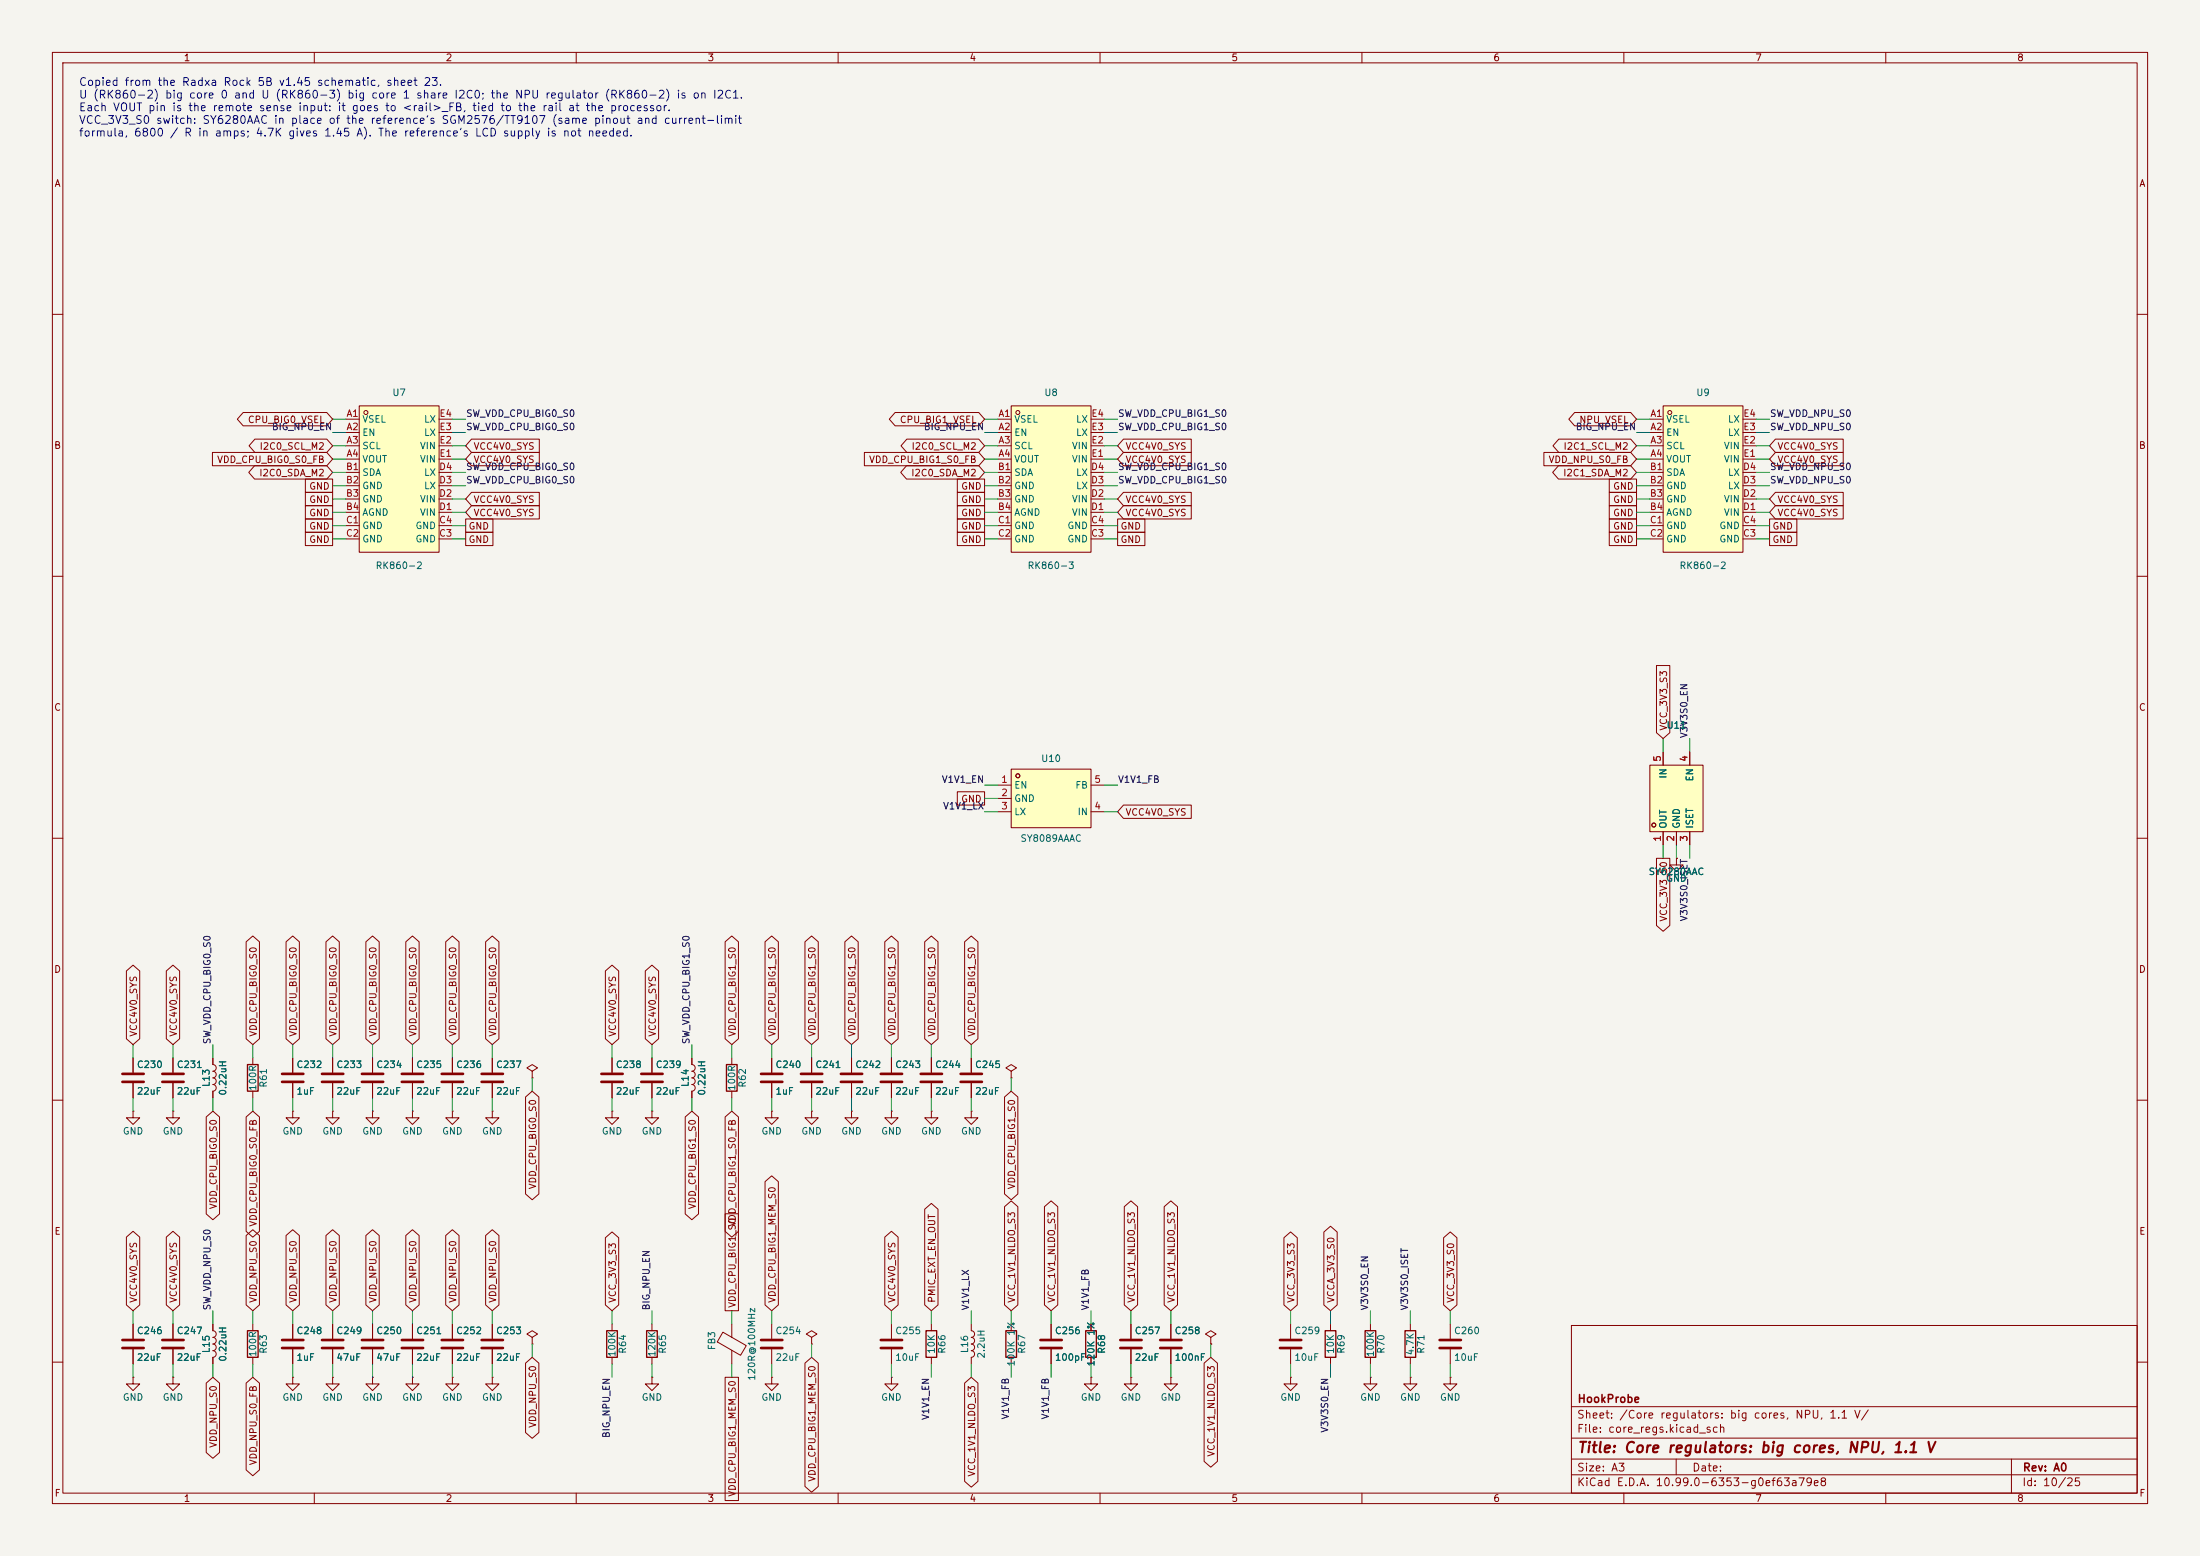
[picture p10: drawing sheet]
<svg xmlns="http://www.w3.org/2000/svg" width="420mm" height="297mm" viewBox="0 0 420 297" stroke-linecap="round" stroke-linejoin="round" font-family="sans-serif">
<path d="M0 0h420v297h-420z" fill="#f5f4ef" stroke="#f5f4ef" stroke-width=".19"/>
<g fill="none" stroke="#840000" stroke-width=".19">
<path d="M10 10h400v277h-400zM12 12h396v273h-396zM60 10v2M110 10v2M160 10v2M210 10v2M260 10v2M310 10v2M360 10v2M10 60h2M408 60h2M10 110h2"/>
<path d="M408 110h2M10 160h2M408 160h2M10 210h2M408 210h2M200.7 252.7v2.8M200.7 257.6v2.7M300 253h108v32h-108zM10 260h2M300 278.5h108M300 274.5h108M300 268.5h108"/>
<path d="M320 278.5v3M384 278.5v6.5M408 260h2M60 285v2M110 285v2M160 285v2M210 285v2M260 285v2M300 281.5h108M310 285v2M360 285v2"/>
</g>
<path d="M198.6 255.8h4.1M198.6 257.3h4.1" fill="none" stroke="#840000" stroke-width=".51"/>
<path d="M193 146.8h15.3v11.2h-15.3z" fill="#ffffc2"/>
<g fill="none" stroke="#840000" stroke-width=".19">
<path d="M190.5 149.9h2.5M190.5 152.4h2.5M190.5 154.9h2.5M193 146.8h15.3v11.2h-15.3zM208.3 149.9h2.5M208.3 154.9h2.5"/>
<circle cx="194.3" cy="148.1" r=".38"/>
</g>
<path d="M193 77.5h15.3v27.9h-15.3z" fill="#ffffc2"/>
<g fill="none" stroke="#840000" stroke-width=".19">
<path d="M193 77.5h15.3v27.9h-15.3zM190.5 80h2.5M190.5 82.6h2.5M190.5 85.1h2.5M190.5 87.6h2.5M190.5 90.2h2.5M190.5 92.7h2.5M190.5 95.3h2.5M190.5 97.8h2.5M208.3 80h2.5M208.3 82.6h2.5M208.3 85.1h2.5"/>
<path d="M208.3 87.6h2.5M208.3 90.2h2.5M208.3 92.7h2.5M208.3 95.3h2.5M208.3 97.8h2.5M190.5 100.3h2.5M190.5 102.9h2.5M208.3 100.3h2.5M208.3 102.9h2.5"/>
<circle cx="194.3" cy="78.7" r=".38"/>
</g>
<path d="M68.6 77.5h15.2v27.9h-15.2z" fill="#ffffc2"/>
<g fill="none" stroke="#840000" stroke-width=".19">
<path d="M68.6 77.5h15.2v27.9h-15.2zM66 80h2.6M66 82.6h2.6M66 85.1h2.6M66 87.6h2.6M66 90.2h2.6M66 92.7h2.6M66 95.3h2.6M66 97.8h2.6M83.8 80h2.6M83.8 82.6h2.6M83.8 85.1h2.6"/>
<path d="M83.8 87.6h2.6M83.8 90.2h2.6M83.8 92.7h2.6M83.8 95.3h2.6M83.8 97.8h2.6M66 100.3h2.6M66 102.9h2.6M83.8 100.3h2.6M83.8 102.9h2.6M320 163.8v1.3h1.3l-1.3 1.3-1.2-1.3h1.2M320 163.8h.1M25.4 212.1v1.3h1.3l-1.3 1.2-1.3-1.2h1.3"/>
<path d="M25.4 212.1h.1M25.4 201.9v2.8M25.4 206.8v2.8M33 212.1v1.3h1.3l-1.3 1.2-1.3-1.2h1.3M33 212.1h.1M33 201.9v2.8M33 206.8v2.8M40.6 201.9v1.3a.64 .64 0 0 1 .7 .6 .64 .64 0 0 1-.7 .7 .64 .64 0 0 1 .7 .6 .64 .64 0 0 1-.7 .6 .64 .64 0 0 1 .7 .7 .64 .64 0 0 1-.7 .6 .64 .64 0 0 1 .7 .6 .64 .64 0 0 1-.7 .7v1.3M48.3 201.9v1.3M48.3 208.3v1.3M55.9 212.1v1.3h1.2l-1.2 1.2-1.3-1.2h1.3M55.9 212.1h.1"/>
<path d="M55.9 201.9v2.8M55.9 206.8v2.8M63.5 212.1v1.3h1.3l-1.3 1.2-1.3-1.2h1.3M63.5 212.1h.1M63.5 201.9v2.8M63.5 206.8v2.8M71.1 212.1v1.3h1.3l-1.3 1.2-1.3-1.2h1.3M71.1 212.1h.1M71.1 201.9v2.8M71.1 206.8v2.8M78.7 212.1v1.3h1.3l-1.3 1.2-1.2-1.2h1.2M78.7 212.1h.1"/>
<path d="M78.7 201.9v2.8M78.7 206.8v2.8M86.4 212.1v1.3h1.2l-1.2 1.2-1.3-1.2h1.3M86.4 212.1h.1M86.4 201.9v2.8M86.4 206.8v2.8M94 212.1v1.3h1.2l-1.2 1.2-1.3-1.2h1.3M94 212.1h.1M94 201.9v2.8M94 206.8v2.8M101.6 204.5l1-.7-1-.6-1 .6 1 .7v1.2M101.6 205.7h.1"/>
<path d="M116.8 212.1v1.3h1.3l-1.3 1.2-1.2-1.2h1.2M116.8 212.1h.1M116.8 201.9v2.8M116.8 206.8v2.8M124.5 212.1v1.3h1.2l-1.2 1.2-1.3-1.2h1.3M124.5 212.1h.1M124.5 201.9v2.8M124.5 206.8v2.8M132.1 201.9v1.3a.64 .64 0 0 1 .6 .6 .64 .64 0 0 1-.6 .7 .64 .64 0 0 1 .6 .6 .64 .64 0 0 1-.6 .6 .64 .64 0 0 1 .6 .7 .64 .64 0 0 1-.6 .6 .64 .64 0 0 1 .6 .6 .64 .64 0 0 1-.6 .7v1.3M139.7 201.9v1.3M139.7 208.3v1.3M147.3 212.1v1.3h1.3l-1.3 1.2-1.3-1.2h1.3"/>
<path d="M147.3 212.1h.1M147.3 201.9v2.8M147.3 206.8v2.8M154.9 212.1v1.3h1.3l-1.3 1.2-1.2-1.2h1.2M154.9 212.1h.1M154.9 201.9v2.8M154.9 206.8v2.8M162.6 212.1v1.3h1.2l-1.2 1.2-1.3-1.2h1.3M162.6 212.1h.1M162.6 201.9v2.8M162.6 206.8v2.8M170.2 212.1v1.3h1.2l-1.2 1.2-1.3-1.2h1.3"/>
<path d="M170.2 212.1h.1M170.2 201.9v2.8M170.2 206.8v2.8M177.8 212.1v1.3h1.3l-1.3 1.2-1.3-1.2h1.3M177.8 212.1h.1M177.8 201.9v2.8M177.8 206.8v2.8M185.4 212.1v1.3h1.3l-1.3 1.2-1.3-1.2h1.3M185.4 212.1h.1M185.4 201.9v2.8M185.4 206.8v2.8M193 204.5l1.1-.7-1.1-.6-1 .6 1 .7v1.2"/>
<path d="M193 205.7h.1M25.4 252.7v2.8M25.4 257.6v2.7M33 252.7v2.8M33 257.6v2.7M40.6 252.7v1.3a.64 .64 0 0 1 .7 .6 .64 .64 0 0 1-.7 .7 .64 .64 0 0 1 .7 .6 .64 .64 0 0 1-.7 .6 .64 .64 0 0 1 .7 .7 .64 .64 0 0 1-.7 .6 .64 .64 0 0 1 .7 .6 .64 .64 0 0 1-.7 .7v1.2M48.3 252.7v1.3M48.3 259.1v1.2M55.9 252.7v2.8M55.9 257.6v2.7M63.5 252.7v2.8M63.5 257.6v2.7"/>
<path d="M71.1 252.7v2.8M71.1 257.6v2.7M78.7 252.7v2.8M78.7 257.6v2.7M86.4 252.7v2.8M86.4 257.6v2.7M94 252.7v2.8M94 257.6v2.7M101.6 255.3l1-.7-1-.6-1 .6 1 .7v1.2M101.6 256.5h.1M116.8 252.7v1.3M116.8 259.1v1.2"/>
<path d="M124.5 252.7v1.3M124.5 259.1v1.2M138 254.3l4.5 2.5-1.1 1.9-4.5-2.6zM139.7 252.7v2.6M139.7 257.8v2.5M147.3 252.7v2.8M147.3 257.6v2.7M154.9 255.3l1.1-.7-1.1-.6-1 .6 1 .7v1.2M154.9 256.5h.1M170.2 252.7v2.8M170.2 257.6v2.7M177.8 252.7v1.3"/>
<path d="M177.8 259.1v1.2M208.3 252.7v1.3M208.3 259.1v1.2M215.9 252.7v2.8M215.9 257.6v2.7M223.5 252.7v2.8M223.5 257.6v2.7M231.1 255.3l1.1-.7-1.1-.6-1 .6 1 .7v1.2M231.1 256.5h.1M246.4 252.7v2.8M246.4 257.6v2.7M254 252.7v1.3"/>
<path d="M254 259.1v1.2M261.6 252.7v1.3M261.6 259.1v1.2M269.2 252.7v1.3M269.2 259.1v1.2M276.9 252.7v2.8M276.9 257.6v2.7M25.4 262.9v1.3h1.3l-1.3 1.2-1.3-1.2h1.3M25.4 262.9h.1M33 262.9v1.3h1.3l-1.3 1.2-1.3-1.2h1.3M33 262.9h.1M55.9 262.9v1.3h1.2l-1.2 1.2-1.3-1.2h1.3"/>
<path d="M55.9 262.9h.1M63.5 262.9v1.3h1.3l-1.3 1.2-1.3-1.2h1.3M63.5 262.9h.1M71.1 262.9v1.3h1.3l-1.3 1.2-1.3-1.2h1.3M71.1 262.9h.1M78.7 262.9v1.3h1.3l-1.3 1.2-1.2-1.2h1.2M78.7 262.9h.1M86.4 262.9v1.3h1.2l-1.2 1.2-1.3-1.2h1.3M86.4 262.9h.1M94 262.9v1.3h1.2l-1.2 1.2-1.3-1.2h1.3M94 262.9h.1M124.5 262.9v1.3h1.2l-1.2 1.2-1.3-1.2h1.3"/>
<path d="M124.5 262.9h.1M147.3 262.9v1.3h1.3l-1.3 1.2-1.3-1.2h1.3M147.3 262.9h.1M170.2 262.9v1.3h1.2l-1.2 1.2-1.3-1.2h1.3M170.2 262.9h.1M208.3 262.9v1.3h1.2l-1.2 1.2-1.3-1.2h1.3M208.3 262.9h.1M215.9 262.9v1.3h1.3l-1.3 1.2-1.3-1.2h1.3M215.9 262.9h.1M223.5 262.9v1.3h1.3l-1.3 1.2-1.3-1.2h1.3M223.5 262.9h.1M246.4 262.9v1.3h1.2l-1.2 1.2-1.3-1.2h1.3"/>
<path d="M246.4 262.9h.1M261.6 262.9v1.3h1.3l-1.3 1.2-1.3-1.2h1.3M261.6 262.9h.1M269.2 262.9v1.3h1.3l-1.3 1.2-1.2-1.2h1.2M269.2 262.9h.1M276.9 262.9v1.3h1.2l-1.2 1.2-1.3-1.2h1.3M276.9 262.9h.1"/>
<circle cx="69.9" cy="78.7" r=".38"/>
</g>
<path d="M47.2 203.2h2.1v5.1h-2.1zM138.7 203.2h2v5.1h-2zM47.2 254h2.1v5.1h-2.1zM115.8 254h2.1v5.1h-2.1zM123.4 254h2.1v5.1h-2.1zM176.8 254h2v5.1h-2zM207.3 254h2v5.1h-2zM253 254h2v5.1h-2zM260.6 254h2v5.1h-2zM268.2 254h2.1v5.1h-2.1z" fill="none" stroke="#840000" stroke-width=".25"/>
<g fill="none" stroke="#840000" stroke-width=".51">
<path d="M23.4 205h4M23.4 206.5h4M31 205h4.1M31 206.5h4.1M53.8 205h4.1M53.8 206.5h4.1M61.5 205h4M61.5 206.5h4M69.1 205h4.1M69.1 206.5h4.1M76.7 205h4.1M76.7 206.5h4.1"/>
<path d="M84.3 205h4.1M84.3 206.5h4.1M91.9 205h4.1M91.9 206.5h4.1M114.8 205h4.1M114.8 206.5h4.1M122.4 205h4.1M122.4 206.5h4.1M145.3 205h4.1M145.3 206.5h4.1M152.9 205h4.1M152.9 206.5h4.1"/>
<path d="M160.5 205h4.1M160.5 206.5h4.1M168.1 205h4.1M168.1 206.5h4.1M175.8 205h4M175.8 206.5h4M183.4 205h4.1M183.4 206.5h4.1M23.4 255.8h4M23.4 257.3h4M31 255.8h4.1M31 257.3h4.1"/>
<path d="M53.8 255.8h4.1M53.8 257.3h4.1M61.5 255.8h4M61.5 257.3h4M69.1 255.8h4.1M69.1 257.3h4.1M76.7 255.8h4.1M76.7 257.3h4.1M84.3 255.8h4.1M84.3 257.3h4.1M91.9 255.8h4.1M91.9 257.3h4.1"/>
<path d="M145.3 255.8h4.1M145.3 257.3h4.1M168.1 255.8h4.1M168.1 257.3h4.1M213.9 255.8h4M213.9 257.3h4M221.5 255.8h4.1M221.5 257.3h4.1M244.3 255.8h4.1M244.3 257.3h4.1M274.8 255.8h4.1M274.8 257.3h4.1"/>
</g>
<path d="M315 146.1h10.1v12.7h-10.1z" fill="#ffffc2"/>
<g fill="none" stroke="#840000" stroke-width=".19">
<path d="M315 146.1h10.1v12.7h-10.1zM317.5 143.5v2.6M317.5 158.8v2.5M320 158.8v2.5M322.6 143.5v2.6M322.6 158.8v2.5"/>
<circle cx="315.7" cy="157.5" r=".38"/>
</g>
<path d="M317.5 77.5h15.2v27.9h-15.2z" fill="#ffffc2"/>
<g fill="none" stroke="#840000" stroke-width=".19">
<path d="M46.4 78.7h16l1.1 1.3-1.1 1.3h-16l-1.1-1.3zM170.9 78.7h15.9l1.2 1.3-1.2 1.3h-15.9l-1.1-1.3zM300.6 78.7h10.7l1.1 1.3-1.1 1.3h-10.7l-1.1-1.3zM317.5 77.5h15.2v27.9h-15.2zM40.6 86.4h21.8l1.1 1.2-1.1 1.3h-21.8zM48.6 88.9h13.8l1.1 1.3-1.1 1.2h-13.8l-1.1-1.2zM48.7 83.8h13.7l1.1 1.3-1.1 1.3h-13.7l-1.2-1.3zM58.3 91.4h5.2v2.6h-5.2zM58.3 99.1h5.2v2.5h-5.2zM58.3 94h5.2v2.5h-5.2zM58.3 96.5h5.2v2.6h-5.2zM88.9 99.1h5.2v2.5h-5.2z"/>
<path d="M90 83.8h13v2.6h-13l-1.1-1.3zM90 86.4h13v2.5h-13l-1.1-1.3zM90 94h13v2.5h-13l-1.1-1.2zM90 96.5h13v2.6h-13l-1.1-1.3zM165 86.4h21.8l1.2 1.2-1.2 1.3h-21.8zM173.1 88.9h13.7l1.2 1.3-1.2 1.2h-13.7l-1.2-1.2zM173.1 83.8h13.7l1.2 1.3-1.2 1.3h-13.7l-1.1-1.3zM182.8 96.5h5.2v2.6h-5.2zM182.8 99.1h5.2v2.5h-5.2zM182.8 91.4h5.2v2.6h-5.2zM182.8 94h5.2v2.5h-5.2zM213.4 99.1h5.2v2.5h-5.2z"/>
<path d="M214.5 83.8h12.9v2.6h-12.9l-1.1-1.3zM214.5 86.4h12.9v2.5h-12.9l-1.1-1.3zM214.5 94h12.9v2.5h-12.9l-1.1-1.2zM214.5 96.5h12.9v2.6h-12.9l-1.1-1.3zM294.7 86.4h16.6l1.1 1.2-1.1 1.3h-16.6zM297.5 88.9h13.8l1.1 1.3-1.1 1.2h-13.8l-1.1-1.2zM297.6 83.8h13.7l1.1 1.3-1.1 1.3h-13.7l-1.1-1.3zM307.2 99.1h5.2v2.5h-5.2zM307.2 96.5h5.2v2.6h-5.2zM307.2 94h5.2v2.5h-5.2zM307.2 91.4h5.2v2.6h-5.2zM315 80h2.5"/>
<path d="M315 82.6h2.5M315 85.1h2.5M315 87.6h2.5M315 90.2h2.5M315 92.7h2.5M315 95.3h2.5M315 97.8h2.5M332.7 80h2.6M332.7 82.6h2.6M332.7 85.1h2.6M332.7 87.6h2.6M332.7 90.2h2.6"/>
<path d="M332.7 92.7h2.6M332.7 95.3h2.6M332.7 97.8h2.6M337.8 99.1h5.2v2.5h-5.2zM338.9 96.5h13v2.6h-13l-1.1-1.3zM338.9 94h13v2.5h-13l-1.1-1.2zM338.9 86.4h13v2.5h-13l-1.1-1.3zM338.9 83.8h13v2.6h-13l-1.1-1.3zM58.3 101.6h5.2v2.5h-5.2zM88.9 101.6h5.2v2.5h-5.2zM182.8 101.6h5.2v2.5h-5.2zM213.4 101.6h5.2v2.5h-5.2z"/>
<path d="M307.2 101.6h5.2v2.5h-5.2zM315 100.3h2.5M315 102.9h2.5M332.7 100.3h2.6M332.7 102.9h2.6M337.8 101.6h5.2v2.5h-5.2zM316.2 127h2.6v12.9l-1.3 1.1-1.3-1.1zM182.8 151.1h5.2v2.6h-5.2zM214.5 153.7h12.9v2.5h-12.9l-1.1-1.3zM317.5 143.5v2.6M317.5 158.8v2.5M320 158.8v2.5"/>
<path d="M322.6 143.5v2.6M322.6 158.8v2.5M47 179.8l1.3-1.1 1.2 1.1v18.5l-1.2 1.1-1.3-1.1zM54.6 179.8l1.3-1.1 1.3 1.1v18.5l-1.3 1.1-1.3-1.1zM62.2 179.8l1.3-1.1 1.3 1.1v18.5l-1.3 1.1-1.3-1.1zM69.8 179.8l1.3-1.1 1.3 1.1v18.5l-1.3 1.1-1.3-1.1zM77.5 179.8l1.2-1.1 1.3 1.1v18.5l-1.3 1.1-1.2-1.1zM85.1 179.8l1.3-1.1 1.2 1.1v18.5l-1.2 1.1-1.3-1.1zM92.7 179.8l1.3-1.1 1.3 1.1v18.5l-1.3 1.1-1.3-1.1zM138.4 179.8l1.3-1.1 1.3 1.1v18.5l-1.3 1.1-1.3-1.1zM146 179.8l1.3-1.1 1.3 1.1v18.5l-1.3 1.1-1.3-1.1zM153.7 179.8l1.2-1.1 1.3 1.1v18.5l-1.3 1.1-1.2-1.1z"/>
<path d="M161.3 179.8l1.3-1.1 1.2 1.1v18.5l-1.2 1.1-1.3-1.1zM168.9 179.8l1.3-1.1 1.3 1.1v18.5l-1.3 1.1-1.3-1.1zM176.5 179.8l1.3-1.1 1.3 1.1v18.5l-1.3 1.1-1.3-1.1zM184.1 179.8l1.3-1.1 1.3 1.1v18.5l-1.3 1.1-1.3-1.1zM316.2 163.8h2.6v12.9l-1.3 1.1-1.3-1.1zM320 163.8h.1M24.1 185.3l1.3-1.1 1.3 1.1v13l-1.3 1.1-1.3-1.1zM31.7 185.3l1.3-1.1 1.3 1.1v13l-1.3 1.1-1.3-1.1zM115.6 185.3l1.2-1.1 1.3 1.1v13l-1.3 1.1-1.2-1.1zM123.2 185.3l1.3-1.1 1.2 1.1v13l-1.2 1.1-1.3-1.1zM25.4 201.9v2.8M25.4 206.8v2.8"/>
<path d="M33 201.9v2.8M33 206.8v2.8M39.4 213.2l1.2-1.1 1.3 1.1v18.5l-1.3 1.1-1.2-1.1zM40.6 201.9v1.3M40.6 208.3v1.3M47 213.2l1.3-1.1 1.2 1.1v21.8l-1.2 1.1-1.3-1.1zM55.9 201.9v2.8M55.9 206.8v2.8M63.5 201.9v2.8M63.5 206.8v2.8M71.1 201.9v2.8M71.1 206.8v2.8"/>
<path d="M78.7 201.9v2.8M78.7 206.8v2.8M86.4 201.9v2.8M86.4 206.8v2.8M94 201.9v2.8M94 206.8v2.8M100.3 209.4l1.3-1.1 1.3 1.1v18.5l-1.3 1.1-1.3-1.1zM116.8 201.9v2.8M116.8 206.8v2.8M124.5 201.9v2.8M124.5 206.8v2.8M130.8 213.2l1.3-1.1 1.3 1.1v18.5l-1.3 1.1-1.3-1.1z"/>
<path d="M132.1 201.9v1.3M132.1 208.3v1.3M138.4 213.2l1.3-1.1 1.3 1.1v21.8l-1.3 1.1-1.3-1.1zM147.3 201.9v2.8M147.3 206.8v2.8M154.9 201.9v2.8M154.9 206.8v2.8M162.6 201.9v2.8M162.6 206.8v2.8M170.2 201.9v2.8M170.2 206.8v2.8M177.8 201.9v2.8"/>
<path d="M177.8 206.8v2.8M185.4 201.9v2.8M185.4 206.8v2.8M191.8 209.4l1.2-1.1 1.3 1.1v18.5l-1.3 1.1-1.2-1.1zM24.1 236.1l1.3-1.1 1.3 1.1v13l-1.3 1.1-1.3-1.1zM31.7 236.1l1.3-1.1 1.3 1.1v13l-1.3 1.1-1.3-1.1zM47 235.8l1.3-1.1 1.2 1.1v13.3l-1.2 1.1-1.3-1.1zM54.6 235.8l1.3-1.1 1.3 1.1v13.3l-1.3 1.1-1.3-1.1zM62.2 235.8l1.3-1.1 1.3 1.1v13.3l-1.3 1.1-1.3-1.1zM69.8 235.8l1.3-1.1 1.3 1.1v13.3l-1.3 1.1-1.3-1.1zM77.5 235.8l1.2-1.1 1.3 1.1v13.3l-1.3 1.1-1.2-1.1zM85.1 235.8l1.3-1.1 1.2 1.1v13.3l-1.2 1.1-1.3-1.1z"/>
<path d="M92.7 235.8l1.3-1.1 1.3 1.1v13.3l-1.3 1.1-1.3-1.1zM115.6 236.3l1.2-1.2 1.3 1.2v12.8l-1.3 1.1-1.2-1.1zM138.4 231.7h2.6v18.5h-2.6zM146 225.6l1.3-1.2 1.3 1.2v23.5l-1.3 1.1-1.3-1.1zM168.9 236.1l1.3-1.1 1.3 1.1v13l-1.3 1.1-1.3-1.1zM176.5 230.8l1.3-1.1 1.3 1.1v18.3l-1.3 1.1-1.3-1.1zM191.8 230.3l1.2-1.1 1.3 1.1v18.8l-1.3 1.1-1.2-1.1zM199.4 230.3l1.3-1.1 1.2 1.1v18.8l-1.2 1.1-1.3-1.1zM214.6 230.3l1.3-1.1 1.3 1.1v18.8l-1.3 1.1-1.3-1.1zM222.2 230.3l1.3-1.1 1.3 1.1v18.8l-1.3 1.1-1.3-1.1zM245.1 236.3l1.3-1.2 1.3 1.2v12.8l-1.3 1.1-1.3-1.1zM252.7 235.2l1.3-1.1 1.3 1.1v13.9l-1.3 1.1-1.3-1.1z"/>
<path d="M275.6 236.3l1.3-1.2 1.2 1.2v12.8l-1.2 1.1-1.3-1.1zM25.4 252.7v2.8M25.4 257.6v2.7M33 252.7v2.8M33 257.6v2.7M40.6 252.7v1.3M40.6 259.1v1.2M55.9 252.7v2.8M55.9 257.6v2.7M63.5 252.7v2.8M63.5 257.6v2.7M71.1 252.7v2.8"/>
<path d="M71.1 257.6v2.7M78.7 252.7v2.8M78.7 257.6v2.7M86.4 252.7v2.8M86.4 257.6v2.7M94 252.7v2.8M94 257.6v2.7M185.4 252.7v1.3a.64 .64 0 0 1 .7 .6 .64 .64 0 0 1-.7 .7 .64 .64 0 0 1 .7 .6 .64 .64 0 0 1-.7 .6 .64 .64 0 0 1 .7 .7 .64 .64 0 0 1-.7 .6 .64 .64 0 0 1 .7 .6 .64 .64 0 0 1-.7 .7v1.2M193 252.7v1.3M193 259.1v1.2M200.7 252.7v2.8M200.7 257.6v2.7"/>
<path d="M208.3 252.7v1.3M208.3 259.1v1.2M215.9 252.7v2.8M215.9 257.6v2.7M223.5 252.7v2.8M223.5 257.6v2.7M231.1 256.5h.1M39.4 264l1.2-1.1 1.3 1.1v13.2l-1.3 1.2-1.2-1.2zM47 264l1.3-1.1 1.2 1.1v16.6l-1.2 1.1-1.3-1.1zM100.3 260.2l1.3-1.1 1.3 1.1v13.2l-1.3 1.2-1.3-1.2zM138.4 262.9h2.6v23.5h-2.6zM153.7 260.2l1.2-1.1 1.3 1.1v23.5l-1.3 1.1-1.2-1.1z"/>
<path d="M184.1 264l1.3-1.1 1.3 1.1v18.8l-1.3 1.1-1.3-1.1zM229.9 260.2l1.2-1.1 1.3 1.1v18.7l-1.3 1.2-1.2-1.2z"/>
<circle cx="318.8" cy="78.7" r=".38"/>
</g>
<path d="M192 254h2.1v5.1h-2.1z" fill="none" stroke="#840000" stroke-width=".25"/>
<g fill="none" stroke="#009600" stroke-width=".19">
<path d="M63.5 92.7h2.5M63.5 95.3h2.5M63.5 85.1h2.5M63.5 90.2h2.5M63.5 87.6h2.5M63.5 97.8h2.5M63.5 82.6h2.5M63.5 80h2.5M86.4 92.7h2.5M86.4 95.3h2.5M86.4 85.1h2.5M86.4 90.2h2.5"/>
<path d="M86.4 87.6h2.5M86.4 97.8h2.5M86.4 82.6h2.5M86.4 80h2.5M188 92.7h2.5M188 95.3h2.5M188 85.1h2.5M188 90.2h2.5M188 87.6h2.5M188 97.8h2.5M188 82.6h2.5M188 80h2.5"/>
<path d="M210.8 92.7h2.6M210.8 95.3h2.6M210.8 85.1h2.6M210.8 90.2h2.6M210.8 87.6h2.6M210.8 97.8h2.6M210.8 82.6h2.6M210.8 80h2.6M312.4 92.7h2.6M312.4 95.3h2.6M312.4 85.1h2.6M312.4 90.2h2.6"/>
<path d="M312.4 87.6h2.6M312.4 97.8h2.6M312.4 82.6h2.6M312.4 80h2.6M335.3 92.7h2.5M335.3 95.3h2.5M335.3 85.1h2.5M335.3 90.2h2.5M335.3 87.6h2.5M335.3 97.8h2.5M335.3 82.6h2.5M335.3 80h2.5"/>
<path d="M63.5 100.3h2.5M63.5 102.9h2.5M86.4 100.3h2.5M86.4 102.9h2.5M188 100.3h2.5M188 102.9h2.5M210.8 100.3h2.6M210.8 102.9h2.6M312.4 100.3h2.6M312.4 102.9h2.6M335.3 100.3h2.5M335.3 102.9h2.5"/>
<path d="M188 154.9h2.5M188 149.9h2.5M188 152.4h2.5M210.8 154.9h2.6M210.8 149.9h2.6M317.5 141v2.5M322.6 141v2.5M317.5 161.3v2.5M320 161.3v2.5M322.6 161.3v2.5M25.4 199.4v2.5M33 199.4v2.5"/>
<path d="M40.6 199.4v2.5M48.3 199.4v2.5M55.9 199.4v2.5M63.5 199.4v2.5M71.1 199.4v2.5M78.7 199.4v2.5M86.4 199.4v2.5M94 199.4v2.5M116.8 199.4v2.5M124.5 199.4v2.5M132.1 199.4v2.5M139.7 199.4v2.5"/>
<path d="M147.3 199.4v2.5M154.9 199.4v2.5M162.6 199.4v2.5M170.2 199.4v2.5M177.8 199.4v2.5M185.4 199.4v2.5M25.4 209.6v2.5M33 209.6v2.5M40.6 209.6v2.5M48.3 209.6v2.5M55.9 209.6v2.5M63.5 209.6v2.5"/>
<path d="M71.1 209.6v2.5M78.7 209.6v2.5M86.4 209.6v2.5M94 209.6v2.5M101.6 205.7v2.6M116.8 209.6v2.5M124.5 209.6v2.5M132.1 209.6v2.5M139.7 209.6v2.5M147.3 209.6v2.5M154.9 209.6v2.5M162.6 209.6v2.5"/>
<path d="M170.2 209.6v2.5M177.8 209.6v2.5M185.4 209.6v2.5M193 205.7v2.6M25.4 250.2v2.5M33 250.2v2.5M40.6 250.2v2.5M48.3 250.2v2.5M55.9 250.2v2.5M63.5 250.2v2.5M71.1 250.2v2.5M78.7 250.2v2.5"/>
<path d="M86.4 250.2v2.5M94 250.2v2.5M101.6 256.5v2.6M116.8 250.2v2.5M124.5 250.2v2.5M139.7 250.2v2.5M147.3 250.2v2.5M154.9 256.5v2.6M170.2 250.2v2.5M177.8 250.2v2.5M185.4 250.2v2.5M193 250.2v2.5"/>
<path d="M200.7 250.2v2.5M208.3 250.2v2.5M215.9 250.2v2.5M223.5 250.2v2.5M231.1 256.5v2.6M246.4 250.2v2.5M254 250.2v2.5M261.6 250.2v2.5M269.2 250.2v2.5M276.9 250.2v2.5M25.4 260.3v2.6M33 260.3v2.6"/>
<path d="M40.6 260.3v2.6M48.3 260.3v2.6M55.9 260.3v2.6M63.5 260.3v2.6M71.1 260.3v2.6M78.7 260.3v2.6M86.4 260.3v2.6M94 260.3v2.6M116.8 260.3v2.6M124.5 260.3v2.6M139.7 260.3v2.6M147.3 260.3v2.6"/>
<path d="M170.2 260.3v2.6M177.8 260.3v2.6M185.4 260.3v2.6M193 260.3v2.6M200.7 260.3v2.6M208.3 260.3v2.6M215.9 260.3v2.6M223.5 260.3v2.6M246.4 260.3v2.6M254 260.3v2.6M261.6 260.3v2.6M269.2 260.3v2.6"/>
<path d="M276.9 260.3v2.6"/>
</g>
<text font-size="2" fill="#840000" x="301" y="277.8">Title: Core regulators: big cores, NPU, 1.1 V</text>
<g font-size="1.5" fill="#0000c2">
<text x="15" y="16.8">Copied from the Radxa Rock 5B v1.45 schematic, sheet 23.</text>
<text x="15" y="19.2">U (RK860-2) big core 0 and U (RK860-3) big core 1 share I2C0; the NPU regulator (RK860-2) is on I2C1.</text>
<text x="15" y="21.6">Each VOUT pin is the remote sense input: it goes to &lt;rail&gt;_FB, tied to the rail at the processor.</text>
<text x="15" y="24">VCC_3V3_S0 switch: SY6280AAC in place of the reference's SGM2576/TT9107 (same pinout and current-limit</text>
<text x="15" y="26.4">formula, 6800 / R in amps; 4.7K gives 1.45 A). The reference's LCD supply is not needed.</text>
</g>
<g font-size="1.5" fill="#840000">
<text x="301" y="268.1">HookProbe</text>
<text x="300.9" y="273.8">File: core_regs.kicad_sch</text>
<text x="300.9" y="271.1">Sheet: /Core regulators: big cores, NPU, 1.1 V/</text>
<text x="300.9" y="281.2">Size: A3</text>
<text x="322.9" y="281.2">Date:</text>
<text x="386" y="281.2">Rev: A0</text>
<text x="300.9" y="284">KiCad E.D.A. 10.99.0-6353-g0ef63a79e8</text>
<text x="385.9" y="284">Id: 10/25</text>
</g>
<g font-size="1.3" fill="#840000">
<text x="35" y="12">1</text>
<text x="85" y="12">2</text>
<text x="135" y="12">3</text>
<text x="185" y="12">4</text>
<text x="235" y="12">5</text>
<text x="285" y="12">6</text>
<text x="335" y="12">7</text>
<text x="385" y="12">8</text>
<text x="10.3" y="36">A</text>
<text x="408.3" y="36">A</text>
<text x="47.2" y="81.1">CPU_BIG0_VSEL</text>
<text x="171.7" y="81.1">CPU_BIG1_VSEL</text>
<text x="301.4" y="81.1">NPU_VSEL</text>
<text x="10.2" y="86">B</text>
<text x="41.3" y="88.7">VDD_CPU_BIG0_S0_FB</text>
<text x="49.4" y="86.1">I2C0_SCL_M2</text>
<text x="90.3" y="86.1">VCC4V0_SYS</text>
<text x="90.3" y="88.7">VCC4V0_SYS</text>
<text x="165.8" y="88.7">VDD_CPU_BIG1_S0_FB</text>
<text x="173.9" y="86.1">I2C0_SCL_M2</text>
<text x="214.8" y="86.1">VCC4V0_SYS</text>
<text x="214.8" y="88.7">VCC4V0_SYS</text>
<text x="295.5" y="88.7">VDD_NPU_S0_FB</text>
<text x="298.4" y="86.1">I2C1_SCL_M2</text>
<text x="339.2" y="88.7">VCC4V0_SYS</text>
<text x="339.2" y="86.1">VCC4V0_SYS</text>
<text x="408.2" y="86">B</text>
<text x="49.4" y="91.2">I2C0_SDA_M2</text>
<text x="58.9" y="93.8">GND</text>
<text x="173.8" y="91.2">I2C0_SDA_M2</text>
<text x="183.4" y="93.8">GND</text>
<text x="298.3" y="91.2">I2C1_SDA_M2</text>
<text x="307.8" y="93.8">GND</text>
<text x="58.9" y="101.4">GND</text>
<text x="58.9" y="96.3">GND</text>
<text x="58.9" y="98.8">GND</text>
<text x="89.3" y="101.4">GND</text>
<text x="90.3" y="96.3">VCC4V0_SYS</text>
<text x="90.3" y="98.8">VCC4V0_SYS</text>
<text x="183.4" y="98.8">GND</text>
<text x="183.4" y="101.4">GND</text>
<text x="183.4" y="96.3">GND</text>
<text x="213.8" y="101.4">GND</text>
<text x="214.8" y="96.3">VCC4V0_SYS</text>
<text x="214.8" y="98.8">VCC4V0_SYS</text>
<text x="307.8" y="101.4">GND</text>
<text x="307.8" y="98.8">GND</text>
<text x="307.8" y="96.3">GND</text>
<text x="338.3" y="101.4">GND</text>
<text x="339.2" y="98.8">VCC4V0_SYS</text>
<text x="339.2" y="96.3">VCC4V0_SYS</text>
<text x="58.9" y="103.9">GND</text>
<text x="89.3" y="103.9">GND</text>
<text x="183.4" y="103.9">GND</text>
<text x="213.8" y="103.9">GND</text>
<text x="307.8" y="103.9">GND</text>
<text x="338.3" y="103.9">GND</text>
<text x="10.2" y="136">C</text>
<text x="408.2" y="136">C</text>
<text x="318.6" y="139.6" transform="rotate(-90 318.6 139.6)">VCC_3V3_S3</text>
<text x="183.4" y="153.5">GND</text>
<text x="214.8" y="156">VCC4V0_SYS</text>
<text x="318.6" y="176" transform="rotate(-90 318.6 176)">VCC_3V3_S0</text>
<text x="10.2" y="186">D</text>
<text x="408.2" y="186">D</text>
<text x="26.5" y="198" transform="rotate(-90 26.5 198)">VCC4V0_SYS</text>
<text x="34.1" y="198" transform="rotate(-90 34.1 198)">VCC4V0_SYS</text>
<text x="49.3" y="198" transform="rotate(-90 49.3 198)">VDD_CPU_BIG0_S0</text>
<text x="56.9" y="198" transform="rotate(-90 56.9 198)">VDD_CPU_BIG0_S0</text>
<text x="64.6" y="198" transform="rotate(-90 64.6 198)">VDD_CPU_BIG0_S0</text>
<text x="72.2" y="198" transform="rotate(-90 72.2 198)">VDD_CPU_BIG0_S0</text>
<text x="79.8" y="198" transform="rotate(-90 79.8 198)">VDD_CPU_BIG0_S0</text>
<text x="87.4" y="198" transform="rotate(-90 87.4 198)">VDD_CPU_BIG0_S0</text>
<text x="95" y="198" transform="rotate(-90 95 198)">VDD_CPU_BIG0_S0</text>
<text x="117.9" y="198" transform="rotate(-90 117.9 198)">VCC4V0_SYS</text>
<text x="125.5" y="198" transform="rotate(-90 125.5 198)">VCC4V0_SYS</text>
<text x="140.8" y="198" transform="rotate(-90 140.8 198)">VDD_CPU_BIG1_S0</text>
<text x="148.4" y="198" transform="rotate(-90 148.4 198)">VDD_CPU_BIG1_S0</text>
<text x="156" y="198" transform="rotate(-90 156 198)">VDD_CPU_BIG1_S0</text>
<text x="163.6" y="198" transform="rotate(-90 163.6 198)">VDD_CPU_BIG1_S0</text>
<text x="171.2" y="198" transform="rotate(-90 171.2 198)">VDD_CPU_BIG1_S0</text>
<text x="178.9" y="198" transform="rotate(-90 178.9 198)">VDD_CPU_BIG1_S0</text>
<text x="186.5" y="198" transform="rotate(-90 186.5 198)">VDD_CPU_BIG1_S0</text>
<text x="102.7" y="227.1" transform="rotate(-90 102.7 227.1)">VDD_CPU_BIG0_S0</text>
<text x="194.1" y="227.1" transform="rotate(-90 194.1 227.1)">VDD_CPU_BIG1_S0</text>
<text x="41.7" y="230.9" transform="rotate(-90 41.7 230.9)">VDD_CPU_BIG0_S0</text>
<text x="133.1" y="230.9" transform="rotate(-90 133.1 230.9)">VDD_CPU_BIG1_S0</text>
<text x="10.3" y="236">E</text>
<text x="49.3" y="234.2" transform="rotate(-90 49.3 234.2)">VDD_CPU_BIG0_S0_FB</text>
<text x="140.8" y="234.2" transform="rotate(-90 140.8 234.2)">VDD_CPU_BIG1_S0_FB</text>
<text x="408.3" y="236">E</text>
<text x="26.5" y="248.8" transform="rotate(-90 26.5 248.8)">VCC4V0_SYS</text>
<text x="34.1" y="248.8" transform="rotate(-90 34.1 248.8)">VCC4V0_SYS</text>
<text x="49.3" y="248.8" transform="rotate(-90 49.3 248.8)">VDD_NPU_S0</text>
<text x="56.9" y="248.8" transform="rotate(-90 56.9 248.8)">VDD_NPU_S0</text>
<text x="64.6" y="248.8" transform="rotate(-90 64.6 248.8)">VDD_NPU_S0</text>
<text x="72.2" y="248.8" transform="rotate(-90 72.2 248.8)">VDD_NPU_S0</text>
<text x="79.8" y="248.8" transform="rotate(-90 79.8 248.8)">VDD_NPU_S0</text>
<text x="87.4" y="248.8" transform="rotate(-90 87.4 248.8)">VDD_NPU_S0</text>
<text x="95" y="248.8" transform="rotate(-90 95 248.8)">VDD_NPU_S0</text>
<text x="117.9" y="248.8" transform="rotate(-90 117.9 248.8)">VCC_3V3_S3</text>
<text x="140.8" y="249.7" transform="rotate(-90 140.8 249.7)">VDD_CPU_BIG1_S0</text>
<text x="148.4" y="248.8" transform="rotate(-90 148.4 248.8)">VDD_CPU_BIG1_MEM_S0</text>
<text x="171.2" y="248.8" transform="rotate(-90 171.2 248.8)">VCC4V0_SYS</text>
<text x="178.9" y="248.8" transform="rotate(-90 178.9 248.8)">PMIC_EXT_EN_OUT</text>
<text x="194.1" y="248.8" transform="rotate(-90 194.1 248.8)">VCC_1V1_NLDO_S3</text>
<text x="201.7" y="248.8" transform="rotate(-90 201.7 248.8)">VCC_1V1_NLDO_S3</text>
<text x="217" y="248.8" transform="rotate(-90 217 248.8)">VCC_1V1_NLDO_S3</text>
<text x="224.6" y="248.8" transform="rotate(-90 224.6 248.8)">VCC_1V1_NLDO_S3</text>
<text x="247.4" y="248.8" transform="rotate(-90 247.4 248.8)">VCC_3V3_S3</text>
<text x="255.1" y="248.8" transform="rotate(-90 255.1 248.8)">VCCA_3V3_S0</text>
<text x="277.9" y="248.8" transform="rotate(-90 277.9 248.8)">VCC_3V3_S0</text>
<text x="102.7" y="272.6" transform="rotate(-90 102.7 272.6)">VDD_NPU_S0</text>
<text x="41.7" y="276.5" transform="rotate(-90 41.7 276.5)">VDD_NPU_S0</text>
<text x="49.3" y="279.8" transform="rotate(-90 49.3 279.8)">VDD_NPU_S0_FB</text>
<text x="186.5" y="282" transform="rotate(-90 186.5 282)">VCC_1V1_NLDO_S3</text>
<text x="232.2" y="278.2" transform="rotate(-90 232.2 278.2)">VCC_1V1_NLDO_S3</text>
<text x="10.3" y="286">F</text>
<text x="35" y="287">1</text>
<text x="85" y="287">2</text>
<text x="135" y="287">3</text>
<text x="140.8" y="285.8" transform="rotate(-90 140.8 285.8)">VDD_CPU_BIG1_MEM_S0</text>
<text x="156" y="282.9" transform="rotate(-90 156 282.9)">VDD_CPU_BIG1_MEM_S0</text>
<text x="185" y="287">4</text>
<text x="235" y="287">5</text>
<text x="285" y="287">6</text>
<text x="335" y="287">7</text>
<text x="385" y="287">8</text>
<text x="408.3" y="286">F</text>
</g>
<g font-size="1.3" fill="#006464">
<text x="74.8" y="75.9">U7</text>
<text x="199.3" y="75.9">U8</text>
<text x="323.7" y="75.9">U9</text>
<text x="69.1" y="81">VSEL</text>
<text x="69.1" y="83.5">EN</text>
<text x="80.8" y="83.5">LX</text>
<text x="80.8" y="81">LX</text>
<text x="193.5" y="81">VSEL</text>
<text x="193.5" y="83.5">EN</text>
<text x="205.3" y="83.5">LX</text>
<text x="205.3" y="81">LX</text>
<text x="318" y="81">VSEL</text>
<text x="318" y="83.5">EN</text>
<text x="329.8" y="83.5">LX</text>
<text x="329.8" y="81">LX</text>
<text x="69.1" y="86.1">SCL</text>
<text x="69.1" y="88.6">VOUT</text>
<text x="80.1" y="88.6">VIN</text>
<text x="80.1" y="86.1">VIN</text>
<text x="193.5" y="86.1">SCL</text>
<text x="193.5" y="88.6">VOUT</text>
<text x="204.5" y="88.6">VIN</text>
<text x="204.5" y="86.1">VIN</text>
<text x="318" y="86.1">SCL</text>
<text x="318" y="88.6">VOUT</text>
<text x="329" y="88.6">VIN</text>
<text x="329" y="86.1">VIN</text>
<text x="69.1" y="91.1">SDA</text>
<text x="69.1" y="93.7">GND</text>
<text x="80.8" y="93.7">LX</text>
<text x="80.8" y="91.1">LX</text>
<text x="193.5" y="91.1">SDA</text>
<text x="193.5" y="93.7">GND</text>
<text x="205.3" y="93.7">LX</text>
<text x="205.3" y="91.1">LX</text>
<text x="318" y="91.1">SDA</text>
<text x="318" y="93.7">GND</text>
<text x="329.8" y="93.7">LX</text>
<text x="329.8" y="91.1">LX</text>
<text x="69.1" y="96.2">GND</text>
<text x="69.1" y="98.8">AGND</text>
<text x="69.1" y="101.3">GND</text>
<text x="79.2" y="101.3">GND</text>
<text x="80.1" y="98.8">VIN</text>
<text x="80.1" y="96.2">VIN</text>
<text x="193.5" y="96.2">GND</text>
<text x="193.5" y="98.8">AGND</text>
<text x="193.5" y="101.3">GND</text>
<text x="203.7" y="101.3">GND</text>
<text x="204.5" y="98.8">VIN</text>
<text x="204.5" y="96.2">VIN</text>
<text x="318" y="96.2">GND</text>
<text x="318" y="98.8">AGND</text>
<text x="318" y="101.3">GND</text>
<text x="328.1" y="101.3">GND</text>
<text x="329" y="98.8">VIN</text>
<text x="329" y="96.2">VIN</text>
<text x="69.1" y="103.8">GND</text>
<text x="79.2" y="103.8">GND</text>
<text x="193.5" y="103.8">GND</text>
<text x="203.7" y="103.8">GND</text>
<text x="318" y="103.8">GND</text>
<text x="328.1" y="103.8">GND</text>
<text x="71.6" y="108.9">RK860-2</text>
<text x="196.1" y="108.9">RK860-3</text>
<text x="320.5" y="108.9">RK860-2</text>
<text x="318" y="139.4">U11</text>
<text x="198.7" y="145.7">U10</text>
<text x="318.5" y="148.7" transform="rotate(-90 318.5 148.7)">IN</text>
<text x="323.5" y="149.3" transform="rotate(-90 323.5 149.3)">EN</text>
<text x="193.5" y="150.8">EN</text>
<text x="193.5" y="153.4">GND</text>
<text x="193.5" y="155.9">LX</text>
<text x="205.2" y="150.8">FB</text>
<text x="205.6" y="155.9">IN</text>
<text x="194.7" y="161">SY8089AAAC</text>
<text x="318.5" y="158.3" transform="rotate(-90 318.5 158.3)">OUT</text>
<text x="321" y="158.3" transform="rotate(-90 321 158.3)">GND</text>
<text x="323.5" y="158.3" transform="rotate(-90 323.5 158.3)">ISET</text>
<text x="314.6" y="167.3">SY6280AAC</text>
<text x="318" y="168.6">GND</text>
<text x="26" y="204.2">C230</text>
<text x="26" y="209.2">22uF</text>
<text x="33.6" y="204.2">C231</text>
<text x="33.6" y="209.2">22uF</text>
<text x="40.3" y="207.6" transform="rotate(-90 40.3 207.6)">L13</text>
<text x="43.5" y="209.2" transform="rotate(-90 43.5 209.2)">0.22uH</text>
<text x="49.2" y="208.3" transform="rotate(-90 49.2 208.3)">100R</text>
<text x="51.3" y="207.7" transform="rotate(-90 51.3 207.7)">R61</text>
<text x="56.5" y="204.2">C232</text>
<text x="56.5" y="209.2">1uF</text>
<text x="64.1" y="204.2">C233</text>
<text x="64.1" y="209.2">22uF</text>
<text x="71.7" y="204.2">C234</text>
<text x="71.7" y="209.2">22uF</text>
<text x="79.4" y="204.2">C235</text>
<text x="79.4" y="209.2">22uF</text>
<text x="87" y="204.2">C236</text>
<text x="87" y="209.2">22uF</text>
<text x="94.6" y="204.2">C237</text>
<text x="94.6" y="209.2">22uF</text>
<text x="117.5" y="204.2">C238</text>
<text x="117.5" y="209.2">22uF</text>
<text x="125.1" y="204.2">C239</text>
<text x="125.1" y="209.2">22uF</text>
<text x="131.8" y="207.6" transform="rotate(-90 131.8 207.6)">L14</text>
<text x="134.9" y="209.2" transform="rotate(-90 134.9 209.2)">0.22uH</text>
<text x="140.7" y="208.3" transform="rotate(-90 140.7 208.3)">100R</text>
<text x="142.7" y="207.7" transform="rotate(-90 142.7 207.7)">R62</text>
<text x="147.9" y="204.2">C240</text>
<text x="147.9" y="209.2">1uF</text>
<text x="155.6" y="204.2">C241</text>
<text x="155.6" y="209.2">22uF</text>
<text x="163.2" y="204.2">C242</text>
<text x="163.2" y="209.2">22uF</text>
<text x="170.8" y="204.2">C243</text>
<text x="170.8" y="209.2">22uF</text>
<text x="178.4" y="204.2">C244</text>
<text x="178.4" y="209.2">22uF</text>
<text x="186" y="204.2">C245</text>
<text x="186" y="209.2">22uF</text>
<text x="23.3" y="216.9">GND</text>
<text x="31" y="216.9">GND</text>
<text x="53.8" y="216.9">GND</text>
<text x="61.4" y="216.9">GND</text>
<text x="69.1" y="216.9">GND</text>
<text x="76.7" y="216.9">GND</text>
<text x="84.3" y="216.9">GND</text>
<text x="91.9" y="216.9">GND</text>
<text x="114.8" y="216.9">GND</text>
<text x="122.4" y="216.9">GND</text>
<text x="145.3" y="216.9">GND</text>
<text x="152.9" y="216.9">GND</text>
<text x="160.5" y="216.9">GND</text>
<text x="168.1" y="216.9">GND</text>
<text x="175.7" y="216.9">GND</text>
<text x="183.4" y="216.9">GND</text>
<text x="26" y="255">C246</text>
<text x="33.6" y="255">C247</text>
<text x="56.5" y="255">C248</text>
<text x="64.1" y="255">C249</text>
<text x="71.7" y="255">C250</text>
<text x="79.4" y="255">C251</text>
<text x="87" y="255">C252</text>
<text x="94.6" y="255">C253</text>
<text x="136.9" y="257.8" transform="rotate(-90 136.9 257.8)">FB3</text>
<text x="147.9" y="255">C254</text>
<text x="170.8" y="255">C255</text>
<text x="201.3" y="255">C256</text>
<text x="216.5" y="255">C257</text>
<text x="224.1" y="255">C258</text>
<text x="247" y="255">C259</text>
<text x="277.5" y="255">C260</text>
<text x="26" y="260">22uF</text>
<text x="33.6" y="260">22uF</text>
<text x="40.3" y="258.4" transform="rotate(-90 40.3 258.4)">L15</text>
<text x="43.5" y="260" transform="rotate(-90 43.5 260)">0.22uH</text>
<text x="49.2" y="259.1" transform="rotate(-90 49.2 259.1)">100R</text>
<text x="51.3" y="258.5" transform="rotate(-90 51.3 258.5)">R63</text>
<text x="56.5" y="260">1uF</text>
<text x="64.1" y="260">47uF</text>
<text x="71.7" y="260">47uF</text>
<text x="79.4" y="260">22uF</text>
<text x="87" y="260">22uF</text>
<text x="94.6" y="260">22uF</text>
<text x="117.8" y="259.1" transform="rotate(-90 117.8 259.1)">100K</text>
<text x="119.8" y="258.5" transform="rotate(-90 119.8 258.5)">R64</text>
<text x="125.4" y="259.1" transform="rotate(-90 125.4 259.1)">120K</text>
<text x="127.5" y="258.5" transform="rotate(-90 127.5 258.5)">R65</text>
<text x="144.5" y="263.7" transform="rotate(-90 144.5 263.7)">120R@100MHz</text>
<text x="147.9" y="260">22uF</text>
<text x="170.8" y="260">10uF</text>
<text x="178.8" y="258.5" transform="rotate(-90 178.8 258.5)">10K</text>
<text x="180.8" y="258.5" transform="rotate(-90 180.8 258.5)">R66</text>
<text x="185.1" y="258.4" transform="rotate(-90 185.1 258.4)">L16</text>
<text x="188.3" y="259.4" transform="rotate(-90 188.3 259.4)">2.2uH</text>
<text x="194" y="260.9" transform="rotate(-90 194 260.9)">100K 1%</text>
<text x="196" y="258.5" transform="rotate(-90 196 258.5)">R67</text>
<text x="201.3" y="260">100pF</text>
<text x="209.2" y="260.9" transform="rotate(-90 209.2 260.9)">120K 1%</text>
<text x="211.3" y="258.5" transform="rotate(-90 211.3 258.5)">R68</text>
<text x="216.5" y="260">22uF</text>
<text x="224.1" y="260">100nF</text>
<text x="247" y="260">10uF</text>
<text x="255" y="258.5" transform="rotate(-90 255 258.5)">10K</text>
<text x="257" y="258.5" transform="rotate(-90 257 258.5)">R69</text>
<text x="262.6" y="259.1" transform="rotate(-90 262.6 259.1)">100K</text>
<text x="264.6" y="258.5" transform="rotate(-90 264.6 258.5)">R70</text>
<text x="270.2" y="258.8" transform="rotate(-90 270.2 258.8)">4.7K</text>
<text x="272.2" y="258.5" transform="rotate(-90 272.2 258.5)">R71</text>
<text x="277.5" y="260">10uF</text>
<text x="23.3" y="267.7">GND</text>
<text x="31" y="267.7">GND</text>
<text x="53.8" y="267.7">GND</text>
<text x="61.4" y="267.7">GND</text>
<text x="69.1" y="267.7">GND</text>
<text x="76.7" y="267.7">GND</text>
<text x="84.3" y="267.7">GND</text>
<text x="91.9" y="267.7">GND</text>
<text x="122.4" y="267.7">GND</text>
<text x="145.3" y="267.7">GND</text>
<text x="168.1" y="267.7">GND</text>
<text x="206.2" y="267.7">GND</text>
<text x="213.8" y="267.7">GND</text>
<text x="221.5" y="267.7">GND</text>
<text x="244.3" y="267.7">GND</text>
<text x="259.6" y="267.7">GND</text>
<text x="267.2" y="267.7">GND</text>
<text x="274.8" y="267.7">GND</text>
</g>
<g font-size="1.3" fill="#0f0f0f">
<text x="51.8" y="82.4">BIG_NPU_EN</text>
<text x="88.9" y="79.9">SW_VDD_CPU_BIG0_S0</text>
<text x="88.9" y="82.4">SW_VDD_CPU_BIG0_S0</text>
<text x="176.2" y="82.4">BIG_NPU_EN</text>
<text x="213.3" y="82.4">SW_VDD_CPU_BIG1_S0</text>
<text x="213.3" y="79.9">SW_VDD_CPU_BIG1_S0</text>
<text x="300.7" y="82.4">BIG_NPU_EN</text>
<text x="337.8" y="82.4">SW_VDD_NPU_S0</text>
<text x="337.8" y="79.9">SW_VDD_NPU_S0</text>
<text x="88.9" y="90">SW_VDD_CPU_BIG0_S0</text>
<text x="88.9" y="92.6">SW_VDD_CPU_BIG0_S0</text>
<text x="213.3" y="90">SW_VDD_CPU_BIG1_S0</text>
<text x="213.3" y="92.6">SW_VDD_CPU_BIG1_S0</text>
<text x="337.8" y="90">SW_VDD_NPU_S0</text>
<text x="337.8" y="92.6">SW_VDD_NPU_S0</text>
<text x="322.5" y="141" transform="rotate(-90 322.5 141)">V3V3S0_EN</text>
<text x="179.7" y="149.7">V1V1_EN</text>
<text x="213.3" y="149.7">V1V1_FB</text>
<text x="179.9" y="154.8">V1V1_LX</text>
<text x="322.5" y="176" transform="rotate(-90 322.5 176)">V3V3S0_ISET</text>
<text x="40.5" y="199.4" transform="rotate(-90 40.5 199.4)">SW_VDD_CPU_BIG0_S0</text>
<text x="132" y="199.4" transform="rotate(-90 132 199.4)">SW_VDD_CPU_BIG1_S0</text>
<text x="40.5" y="250.2" transform="rotate(-90 40.5 250.2)">SW_VDD_NPU_S0</text>
<text x="124.3" y="250.2" transform="rotate(-90 124.3 250.2)">BIG_NPU_EN</text>
<text x="185.3" y="250.2" transform="rotate(-90 185.3 250.2)">V1V1_LX</text>
<text x="208.2" y="250.2" transform="rotate(-90 208.2 250.2)">V1V1_FB</text>
<text x="261.5" y="250.2" transform="rotate(-90 261.5 250.2)">V3V3S0_EN</text>
<text x="269.1" y="250.2" transform="rotate(-90 269.1 250.2)">V3V3S0_ISET</text>
<text x="116.7" y="274.6" transform="rotate(-90 116.7 274.6)">BIG_NPU_EN</text>
<text x="177.7" y="271.2" transform="rotate(-90 177.7 271.2)">V1V1_EN</text>
<text x="192.9" y="271" transform="rotate(-90 192.9 271)">V1V1_FB</text>
<text x="200.5" y="271" transform="rotate(-90 200.5 271)">V1V1_FB</text>
<text x="253.9" y="273.6" transform="rotate(-90 253.9 273.6)">V3V3S0_EN</text>
</g>
<g font-size="1.3" fill="#a90000">
<text x="66" y="79.9">A1</text>
<text x="66" y="82.4">A2</text>
<text x="83.8" y="82.4">E3</text>
<text x="83.8" y="79.9">E4</text>
<text x="190.5" y="79.9">A1</text>
<text x="190.5" y="82.4">A2</text>
<text x="208.2" y="82.4">E3</text>
<text x="208.2" y="79.9">E4</text>
<text x="315" y="79.9">A1</text>
<text x="315" y="82.4">A2</text>
<text x="332.7" y="82.4">E3</text>
<text x="332.7" y="79.9">E4</text>
<text x="66" y="85">A3</text>
<text x="66" y="87.5">A4</text>
<text x="83.8" y="87.5">E1</text>
<text x="83.8" y="85">E2</text>
<text x="190.5" y="85">A3</text>
<text x="190.5" y="87.5">A4</text>
<text x="208.2" y="87.5">E1</text>
<text x="208.2" y="85">E2</text>
<text x="315" y="85">A3</text>
<text x="315" y="87.5">A4</text>
<text x="332.7" y="87.5">E1</text>
<text x="332.7" y="85">E2</text>
<text x="65.9" y="90">B1</text>
<text x="65.9" y="92.6">B2</text>
<text x="65.9" y="95.1">B3</text>
<text x="83.7" y="95.1">D2</text>
<text x="83.7" y="92.6">D3</text>
<text x="83.7" y="90">D4</text>
<text x="190.4" y="90">B1</text>
<text x="190.4" y="92.6">B2</text>
<text x="190.4" y="95.1">B3</text>
<text x="208.2" y="95.1">D2</text>
<text x="208.2" y="92.6">D3</text>
<text x="208.2" y="90">D4</text>
<text x="314.9" y="90">B1</text>
<text x="314.9" y="92.6">B2</text>
<text x="314.9" y="95.1">B3</text>
<text x="332.6" y="95.1">D2</text>
<text x="332.6" y="92.6">D3</text>
<text x="332.6" y="90">D4</text>
<text x="65.9" y="97.7">B4</text>
<text x="65.9" y="100.2">C1</text>
<text x="83.7" y="100.2">C4</text>
<text x="83.7" y="97.7">D1</text>
<text x="190.4" y="97.7">B4</text>
<text x="190.4" y="100.2">C1</text>
<text x="208.2" y="100.2">C4</text>
<text x="208.2" y="97.7">D1</text>
<text x="314.9" y="97.7">B4</text>
<text x="314.9" y="100.2">C1</text>
<text x="332.6" y="100.2">C4</text>
<text x="332.6" y="97.7">D1</text>
<text x="65.9" y="102.7">C2</text>
<text x="83.7" y="102.7">C3</text>
<text x="190.4" y="102.7">C2</text>
<text x="208.2" y="102.7">C3</text>
<text x="314.9" y="102.7">C2</text>
<text x="332.6" y="102.7">C3</text>
<text x="191" y="149.7">1</text>
<text x="208.8" y="149.7">5</text>
<text x="317.4" y="145.5" transform="rotate(-90 317.4 145.5)">5</text>
<text x="322.4" y="145.5" transform="rotate(-90 322.4 145.5)">4</text>
<text x="191" y="152.3">2</text>
<text x="191" y="154.8">3</text>
<text x="208.8" y="154.8">4</text>
<text x="317.4" y="160.8" transform="rotate(-90 317.4 160.8)">1</text>
<text x="319.9" y="160.8" transform="rotate(-90 319.9 160.8)">2</text>
<text x="322.4" y="160.8" transform="rotate(-90 322.4 160.8)">3</text>
</g>
</svg>
